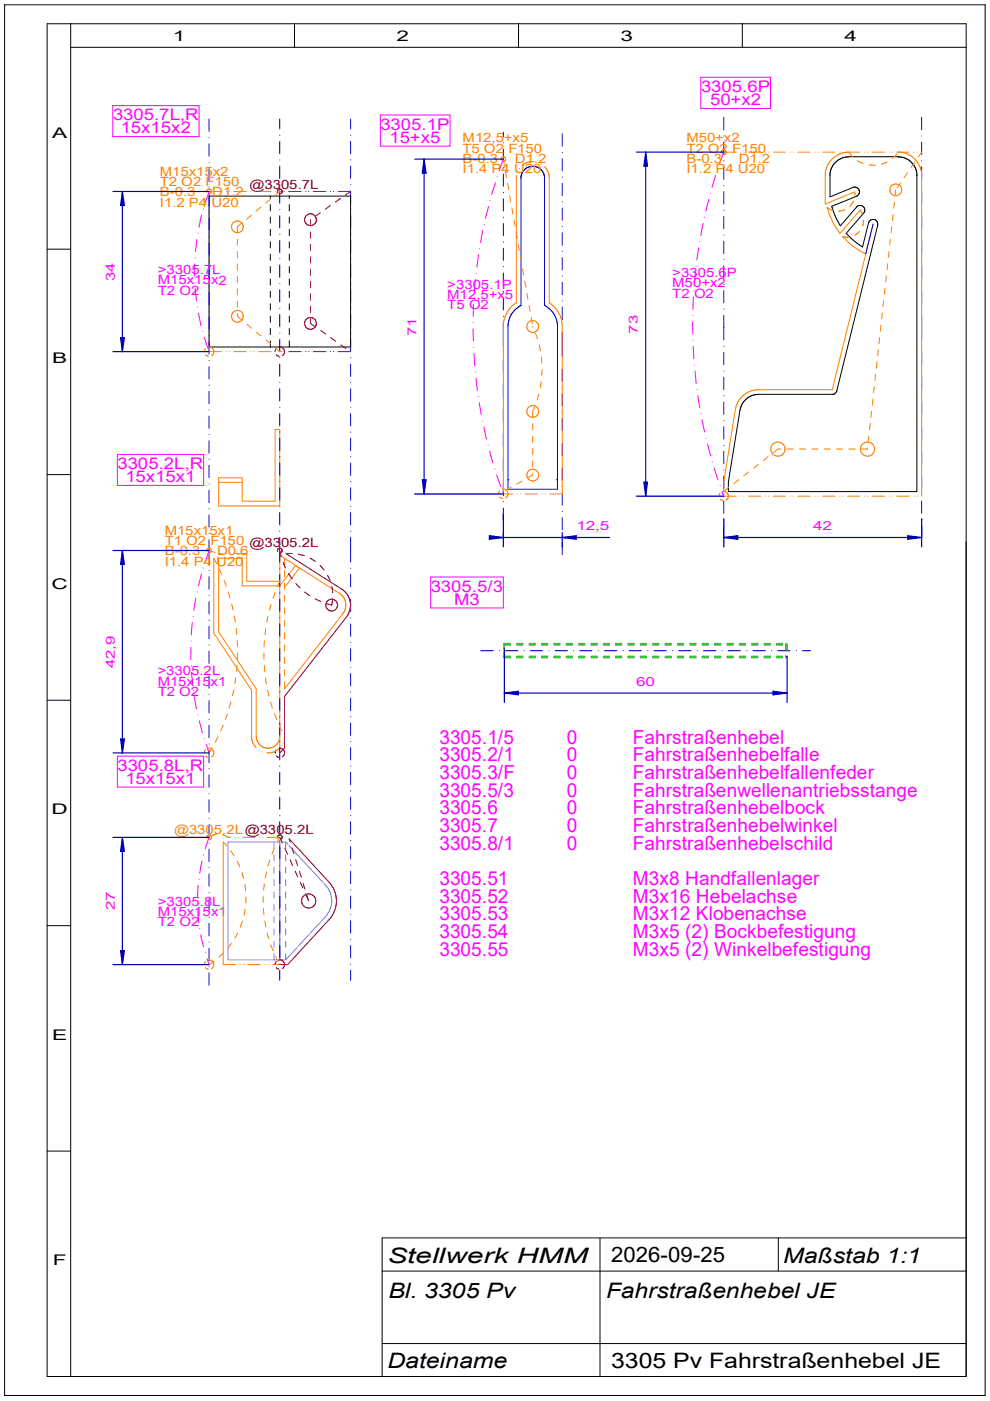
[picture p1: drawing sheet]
<svg xmlns="http://www.w3.org/2000/svg" width="210mm" height="297mm" viewBox="0 0 210 297" stroke-linecap="round" stroke-linejoin="round" font-family="sans-serif">
<g fill="none" stroke="#000" stroke-width=".21">
<path d="M1 1h207.9v294.9h-207.9zM10 5h194.9v286.8h-194.9zM15 10h189.9M15 5v286.8M62.4 5v5M109.9 5v5M157.4 5v5M190.4 33.2a4.1 4.1 0 0 1 4 3.6v67.4h-40v-2l2.5-15.2a4.1 4.1 0 0 1 3.8-3.4h15.9l.6-.4 8.9-35.4a1 1 0 0 0-.7-1.3 1 1 0 0 0-1.3 .8l-1.2 5.1-2.1-1.5-1.4-1.4 3.7-4.3a.99 .99 0 0 0-.1-1.4 .99 .99 0 0 0-1.4 .1l-3.4 4-1-1.8-.8-2.4 5.2-2.1a1.01 1.01 0 0 0 .5-1.3 1.01 1.01 0 0 0-1.3-.5l-4.8 1.9v-4.9a4.1 4.1 0 0 1 4-3.6h10.5M194.4 37.3h.1M10 52.8h5M44.3 41.6h30v32h-30zM57.3 41.6v.5"/>
<path d="M57.3 43.4v1.3M57.3 46v1.3M57.3 48.6v1.4M57.3 51.3v1.3M57.3 53.9v1.3M57.3 56.5v1.3M57.3 59.1v1.4M61.3 41.6v.5M61.3 43.4v1.3M61.3 46v1.3M61.3 48.6v1.4M61.3 51.3v1.3"/>
<path d="M61.3 53.9v1.3M61.3 56.5v1.3M61.3 59.1v1.4M57.3 61.8v1.3M57.3 64.4v1.3M57.3 67v1.3M57.3 69.6v1.4M57.3 72.3v1.3M61.3 61.8v1.3M61.3 64.4v1.3M61.3 67v1.3M61.3 69.6v1.4"/>
<path d="M61.3 72.3v1.3M10 100.6h5M10 148.5h5M10 196.3h5M10 244.1h5M81 269.5h123.9M127.2 262.5v29.3M165 262.5v7M204.9 262.5h-123.9v29.3M81 284.9h123.9"/>
</g>
<g fill="none" stroke="#f0f" stroke-width=".21">
<path d="M148.6 16.4h14.8v6.6h-14.8zM23.9 22.4h18.3v6.6h-18.3zM80.6 24.4h14.8v6.6h-14.8zM105 38.7l-.7 2.5M105.4 37.5h.1M106.7 33.7l-.9 2.5M151.7 37.2l-.7 2.5M152.1 36h.1M153.5 32.3l-.9 2.4M41.3 56v2.6M41.3 59.9h.1M41.4 54.7h.1"/>
<path d="M41.7 50.8l-.3 2.5M42 49.4h.1M42.8 45.6l-.6 2.5M43.1 44.3h.1M44.3 40.6l-.8 2.5M100.8 59.2l-.2 2.6M100.9 58h.1M101.5 54l-.4 2.6M101.6 52.7h.1M102.4 48.9l-.5 2.5M102.7 47.6h.1M103.6 43.8l-.6 2.5"/>
<path d="M103.9 42.5h.1M147.4 57.7l-.2 2.6M147.6 56.4h.1M148.1 52.5l-.4 2.6M148.3 51.2h.1M149.1 47.4l-.5 2.6M149.4 46.1h.1M150.3 42.2l-.7 2.6M150.6 41h.1M41.4 61.2l.3 2.6M41.9 65.1h.1M42.1 66.4l.5 2.6"/>
<path d="M43 70.2h.1M43.3 71.5l.9 2.5M100.3 69.7l.1 2.6M100.3 68.4h.1M100.4 64.5l-.1 2.6M100.4 73.7h.1M100.5 63.2h.1M100.5 75l.2 2.6M100.8 78.9h.1M146.9 68.2v2.6M146.9 66.9h.1M146.9 72.1h.1"/>
<path d="M147 73.4l.1 2.7M147 62.9l-.1 2.7M147.1 61.6h.1M147.2 77.4h.1M147.4 78.7l.2 2.6M24.9 96.4h18.3v6.5h-18.3zM100.9 80.2l.3 2.6M101.4 84.1h.1M101.6 85.4l.5 2.6M102.3 89.3h.1M102.6 90.6l.6 2.5M103.5 94.4h.1"/>
<path d="M103.8 95.6l.7 2.6M104.9 99.4h.1M147.8 82.6h.1M148 83.9l.4 2.6M148.6 87.8h.1M148.9 89.1l.5 2.5M149.7 92.9h.1M150 94.1l.7 2.6M151 98h.1M151.4 99.2l.8 2.5M44.3 116.7l-.8 2.5M105.3 100.7l.9 2.5"/>
<path d="M106.6 104.4h.1M152.7 103h.1M153.1 104.2l.4 1M40.5 137.2v2.7M40.5 135.9h.1M40.8 132l-.2 2.6M40.9 130.7h.1M41.5 126.8l-.4 2.6M41.8 125.5h.1M42.7 121.7l-.6 2.5M43.1 120.4h.1M91.3 122.3h15.4v6.6h-15.4z"/>
<path d="M40.6 141.2h.1M40.6 142.5l.3 2.6M41 146.4h.1M41.2 147.7l.5 2.6M42 151.6h.1M42.2 152.8l.7 2.6M43.3 156.6h.1M43.7 157.9l.6 1.7M24.9 160.3h18.3v6.6h-18.3zM44.3 177.5l-.8 2.5M41.9 191.6h.1M42 193l.2 2.6"/>
<path d="M42 187.7l-.1 2.7M42.2 186.4h.1M42.3 196.9h.1M42.6 198.2l.5 2.5M42.8 182.5l-.5 2.6M43.1 181.3h.1M43.5 202h.1M43.9 203.2l.4 1.3"/>
</g>
<g fill="none" stroke="#00f" stroke-width=".21">
<path d="M44.3 25.2v2.7M44.3 30.5v2.6M44.3 35.7v2.7M44.3 39.7h.1M44.3 34.4h.1M44.3 29.2h.1M59.3 39.2h.1M59.3 33.9h.1M59.3 28.7h.1M59.3 25.2v2.1M59.3 30v2.6M59.3 35.2v2.6"/>
<path d="M74.3 25.2v2.1M74.3 30v2.6M74.3 35.2v2.6M74.3 39.2h.1M74.3 33.9h.1M74.3 28.7h.1M106.7 28v1M106.7 31.6v2.6M106.7 36.9v2.6M106.7 35.6h.1M106.7 30.3h.1M111.3 35.9l1.3-.6 1.1 .1a2.31 2.31 0 0 1 1.7 1.7v27.7l.8 .4 1.1 1.1 .7 1.6 .2 .9v34.9h-10.5v-34.7a5.2 5.2 0 0 1 2.7-4.2v-27.3l.2-.5z"/>
<path d="M115.4 37.8h.1M119.2 28.4v2.6M119.2 33.6v2.6M119.2 38.9v2.6M119.2 37.5h.1M119.2 32.3h.1M153.5 39.3h.1M153.5 34.1h.1M153.5 28.8h.1M153.5 24.9v2.6M153.5 30.1v2.7M153.5 35.4v2.6"/>
<path d="M195.4 24.9v2.6M195.4 30.1v2.7M195.4 35.4v2.6M195.4 39.3h.1M195.4 34.1h.1M195.4 28.8h.1M44.3 41v2.6M44.3 46.2v2.7M44.3 51.5v2.6M44.3 56.7v2.7M44.3 55.4h.1M44.3 50.2h.1"/>
<path d="M44.3 44.9h.1M59.3 54.9h.1M59.3 49.7h.1M59.3 44.4h.1M59.3 40.5v2.6M59.3 45.7v2.6M59.3 51v2.6M59.3 56.2v2.6M74.3 40.5v2.6M74.3 45.7v2.6M74.3 51v2.6M74.3 56.2v2.6"/>
<path d="M74.3 54.9h.1M74.3 49.7h.1M74.3 44.4h.1M106.7 42.1v2.6M106.7 47.4v2.6M106.7 52.6v2.6M106.7 57.9v2.6M106.7 56.6h.1M106.7 51.3h.1M106.7 46.1h.1M106.7 40.8h.1M119.2 44.1v2.6"/>
<path d="M119.2 49.4v2.6M119.2 54.6v2.6M119.2 59.9v2.6M119.2 58.5h.1M119.2 53.3h.1M119.2 48h.1M119.2 42.8h.1M153.5 55h.1M153.5 49.8h.1M153.5 44.6h.1M153.5 40.6v2.7M153.5 45.9v2.6"/>
<path d="M153.5 51.1v2.7M153.5 56.3v2.7M185.1 47.5l-1.5 6.3M195.4 40.6v2.7M195.4 45.9v2.6M195.4 51.1v2.7M195.4 56.3v2.7M195.4 55h.1M195.4 49.8h.1M195.4 44.6h.1M44.3 62v2.6M44.3 67.2v2.6"/>
<path d="M44.3 72.5v2.6M44.3 77.7v2.6M44.3 76.4h.1M44.3 71.2h.1M44.3 65.9h.1M44.3 60.7h.1M59.3 75.9h.1M59.3 70.6h.1M59.3 65.4h.1M59.3 60.1h.1M59.3 61.4v2.6M59.3 66.7v2.6"/>
<path d="M59.3 71.9v2.6M59.3 77.2v2.6M74.3 61.4v2.6M74.3 66.7v2.6M74.3 71.9v2.6M74.3 77.2v2.6M74.3 75.9h.1M74.3 70.6h.1M74.3 65.4h.1M74.3 60.1h.1M106.7 63.1v2.6M106.7 68.4v5.2"/>
<path d="M106.7 76.2v2.7M106.7 67.1h.1M106.7 61.8h.1M106.7 74.9h.1M110.4 64.8h.1M119.2 65.1v2.6M119.2 70.4v5.2M119.2 78.2v2.7M119.2 69h.1M119.2 63.8h.1M119.2 76.9h.1M153.5 65.5h.1"/>
<path d="M153.5 60.3h.1M153.5 73.4h.1M153.5 78.7h.1M153.5 61.6v2.6M153.5 66.8v5.3M153.5 74.7v2.6M153.5 80v2.6M195.4 61.6v2.6M195.4 66.8v5.3M195.4 74.7v2.6M195.4 80v2.6M195.4 65.5h.1"/>
<path d="M195.4 60.3h.1M195.4 73.4h.1M195.4 78.7h.1M44.3 83v2.6M44.3 88.2v2.6M44.3 93.5v2.6M44.3 97.4h.1M44.3 98.7v2.6M44.3 92.2h.1M44.3 86.9h.1M44.3 81.7h.1M59.3 96.9h.1"/>
<path d="M59.3 91.6h.1M59.3 86.4h.1M59.3 81.1h.1M59.3 82.4v2.6M59.3 87.7v2.6M59.3 92.9v2.6M59.3 98.2v2.6M74.3 82.4v2.6M74.3 87.7v2.6M74.3 92.9v2.6M74.3 98.2v2.6M74.3 96.9h.1"/>
<path d="M74.3 91.6h.1M74.3 86.4h.1M74.3 81.1h.1M106.7 81.5v2.6M106.7 86.7v2.7M106.7 92v2.6M106.7 97.2v2.7M106.7 80.2h.1M106.7 85.4h.1M106.7 90.7h.1M106.7 95.9h.1M119.2 83.5v2.6"/>
<path d="M119.2 88.7v2.7M119.2 94v2.6M119.2 99.2v2.7M119.2 82.2h.1M119.2 87.4h.1M119.2 92.7h.1M119.2 97.9h.1M153.5 83.9h.1M153.5 89.2h.1M153.5 94.4h.1M153.5 99.7h.1M153.5 85.2v2.6"/>
<path d="M153.5 90.5v2.6M153.5 95.7v2.6M195.4 85.2v2.6M195.4 90.5v2.6M195.4 95.7v2.6M195.4 83.9h.1M195.4 89.2h.1M195.4 94.4h.1M195.4 99.7h.1M44.3 103.9v2.7M44.3 109.2v2.6M44.3 114.4v5.3"/>
<path d="M44.3 113.1h.1M44.3 107.9h.1M44.3 102.6h.1M59.3 112.6h.1M59.3 107.4h.1M59.3 102.1h.1M59.3 103.4v2.6M59.3 108.7v2.6M59.3 113.9v5.3M74.3 103.4v2.6M74.3 108.7v2.6M74.3 113.9v5.3"/>
<path d="M74.3 112.6h.1M74.3 107.4h.1M74.3 102.1h.1M106.7 102.4v2.7M106.7 107.7v2.6M106.7 112.9v1.1M106.7 101.1h.1M106.7 106.4h.1M106.7 111.6h.1M107.7 101.7h.2M117.9 101.7h.3M119.2 104.5v2.6"/>
<path d="M119.2 109.7v2.7M119.2 115v2.6M119.2 103.2h.1M119.2 108.4h.1M119.2 113.7h.1M153.5 104.9h.1M153.5 110.2h.1M153.5 101v2.6M153.5 106.2v2.6M153.5 111.5v2.6M195.4 101v2.6M195.4 106.2v2.6"/>
<path d="M195.4 111.5v2.6M195.4 104.9h.1M195.4 110.2h.1M44.3 122.3v2.6M44.3 127.5v2.7M44.3 132.8v2.6M44.3 138v2.7M44.3 121h.1M44.3 126.2h.1M44.3 131.5h.1M44.3 136.7h.1M59.3 120.5h.1"/>
<path d="M59.3 125.7h.1M59.3 131h.1M59.3 136.2h.1M59.3 121.8v2.6M59.3 127v2.7M59.3 132.3v2.6M59.3 137.5v2.7M74.3 121.8v2.6M74.3 127v2.7M74.3 132.3v2.6M74.3 137.5v2.7M74.3 120.5h.1"/>
<path d="M74.3 125.7h.1M74.3 131h.1M74.3 136.2h.1M101.9 138h2.7M105.9 138h.1M107.2 138h2.6M111.1 138h.1M112.4 138h2.7M116.4 138h.1M117.7 138h2.6M121.6 138h.1M122.9 138h2.6"/>
<path d="M126.8 138h.1M128.1 138h2.7M132.1 138h.1M133.4 138h2.6M137.3 138h.1M138.6 138h2.7M142.6 138h.1M143.9 138h2.6M147.8 138h.1M149.1 138h2.7M153.1 138h.1M154.4 138h2.6"/>
<path d="M158.3 138h.1M159.6 138h2.7M163.6 138h.1M164.9 138h2.6M168.8 138h.1M170.1 138h1.8M44.3 143.3v2.6M44.3 148.5v2.7M44.3 153.8v2.6M44.3 159v2.7M44.3 142h.1M44.3 147.2h.1"/>
<path d="M44.3 152.5h.1M44.3 157.7h.1M59.3 141.5h.1M59.3 146.7h.1M59.3 152h.1M59.3 157.2h.1M59.3 142.8v2.6M59.3 148v2.7M59.3 153.3v2.6M59.3 158.5v2.6M74.3 142.8v2.6M74.3 148v2.7"/>
<path d="M74.3 153.3v2.6M74.3 158.5v2.6M74.3 141.5h.1M74.3 146.7h.1M74.3 152h.1M74.3 157.2h.1M44.3 164.3v2.6M44.3 169.5v2.7M44.3 174.8v2.6M44.3 163h.1M44.3 168.2h.1M44.3 173.5h.1"/>
<path d="M44.3 178.7h.1M59.3 162.4h.1M59.3 167.7h.1M59.3 172.9h.1M59.3 178.2h.1M59.3 163.7v2.7M59.3 169v2.6M59.3 174.2v2.7M59.3 179.5v2.6M74.3 163.7v2.7M74.3 169v2.6M74.3 174.2v2.7"/>
<path d="M74.3 179.5v2.6M74.3 162.4h.1M74.3 167.7h.1M74.3 172.9h.1M74.3 178.2h.1M44.3 180v2.7M44.3 185.3v2.6M44.3 190.5v2.7M44.3 195.8v2.6M44.3 184h.1M44.3 189.2h.1M44.3 194.5h.1"/>
<path d="M44.3 199.7h.1M59.3 183.4h.1M59.3 188.7h.1M59.3 193.9h.1M59.3 199.2h.1M59.3 184.7v2.7M59.3 190v2.6M59.3 195.2v2.7M74.3 184.7v2.7M74.3 190v2.6M74.3 195.2v2.7M74.3 183.4h.1"/>
<path d="M74.3 188.7h.1M74.3 193.9h.1M74.3 199.2h.1M44.3 201v2.7M44.3 206.2v2.7M44.3 204.9h.1M59.3 204.4h.1M59.3 200.5v2.6M59.3 205.7v2.2M74.3 200.5v2.6M74.3 205.7v2.2M74.3 204.4h.1"/>
</g>
<g fill="none" stroke="#ff8000" stroke-width=".21">
<path d="M106.3 33.9l-.1-.2 .2-.3a.43 .43 0 0 1 .7 0l.1 .5-.4 .3M106.3 33.9h.1M106.7 33.7l.2 1.4M107.1 36.3l.3 1.3M107.2 33.6v.1M107.6 38.9l.3 1.3M109.5 37.3v26.9a6.2 6.2 0 0 0-2.8 4.5v35.5M109.8 36.3h.1M110.1 35.7h.1M113.2 34.2l-1.1 .1-1.4 .7M114.2 34.5h.1M114.8 34.8h.1"/>
<path d="M115.5 35.3l.7 1.1 .3 1.1v26.7l1.3 1.1a6.2 6.2 0 0 1 1.4 3.7v35.7h-2.6M153 32.1v.3M153 32.4h.1M153 32a.52 .52 0 0 1 .5-.2 .52 .52 0 0 1 .4 .3v.3l-.4 .3M153 32v.1M153.5 32.3h2.6M157.1 32.3h.1M157.7 32.3h.1M158.7 32.3h2.6M162.3 32.3h.1M162.9 32.3h.1M164 32.3h2.5"/>
<path d="M167.6 32.3h.1M168.2 32.3h.1M169.2 32.3h2.6M172.8 32.3h.1M173.4 32.3h.1M174.4 32.3h2.6M178.1 32.3h.1M178.7 32.3h.1M180 32.3l.8 1M181.8 34.1l1.2 .5M182.3 32.3h-2.9a4.8 4.8 0 0 0-4.1 3l-.3 1.6v6.4l6.2-2.6 .1 .7M183.3 32.3h.1"/>
<path d="M183.9 32.3h.1M184.3 35h1.3M184.9 32.3h2.6M188 34.4l-1.1 .4M188.1 34.3l-.1 .1M188.6 32.3h.1M189.2 32.3h.1M190.1 32.7l-.9 .9M190.2 32.3h2.6M190.8 32.3h.2M191 38.7l-.8 1.1M191.2 32.3a5.1 5.1 0 0 1 4.2 4.6v68.3"/>
<path d="M192.4 36.6l-.7 1.1M193.8 32.3h.1M193.9 34.4l-.7 1.1M194.4 32.3h.1M195.4 37.3h.1M195.4 32.3l-.7 1M43.9 40.8a.52 .52 0 0 1 .3-.7 .52 .52 0 0 1 .6 .3l-.1 .5-.2 .2M44.3 40.6h2.6M44.4 41.1h.1M48 40.6h.1M48.6 40.6h.1M49.6 40.6h2.6"/>
<path d="M50.3 50.7v1.3M50.3 53.3v1.4M50.3 56v1.3M50.3 58.6v1.3M51.3 47.3l-1 .8v1.3M51.6 48.1h.1M53.2 40.6h.1M53.3 45.6l-1 .9M53.8 40.6h.1M54.8 40.6h2.6M55.3 43.9l-1 .9M57.3 42.2l-1 .9"/>
<path d="M58.4 40.6h.1M59.1 40.6h.1M59.3 40.6l-1 .8M108.1 41.5l.2 1.3M108.5 44.1l.3 1.3M109 46.7l.2 1.3M109.4 49.2l.3 1.3M109.9 51.9l.2 1.2M110.4 54.4l.2 1.3M110.8 57l.2 1.3M111.3 59.6l.2 1.3M176.6 44.6l-1.2-.6a15.7 15.7 0 0 0 2.7 5.5l4.3-5 .4 .9"/>
<path d="M179.1 44.4l-1.3 .4M180 50.2h-1.4a14.6 14.6 0 0 0 5 3.6M180.9 42.6l-.6 1.1M182.2 49.1l-1 .8M183.1 46.7l-.2 1.2M185.1 47.5l-8.7 35.1h-16.1l-1 .2-1.1 .6a4.9 4.9 0 0 0-2.3 3.4l-2.4 15.3v2.1M187.9 58.5l-.1 1.3M188.2 55.9l-.1 1.3M188.5 53.3l-.2 1.3M188.8 50.7l-.2 1.3M189.1 48.1l-.2 1.3M189.4 45.5l-.2 1.3"/>
<path d="M189.7 42.8l-.2 1.4M189.9 40.3l-.1 1.3M191.2 40.3h.1M43.6 73.9l-.3 .7M43.6 75.2l.6 .4M44.2 73.6a1.01 1.01 0 0 1 1.1 .6 1.01 1.01 0 0 1-.5 1.2M44.3 74.5h2.6M48 74.5h.1M48.6 74.5h.1M49.6 74.5h2.6M50.3 61.2v1.3M50.3 63.8v1.4"/>
<path d="M50.3 66.5v.6l1.1 .8M51.6 67.1h.1M52.4 68.7l.9 .9M53.2 74.5h.1M53.8 74.5h.1M54.4 70.4l1 .8M54.8 74.5h2.6M56.4 72.1l1 .8M58.4 73.8l.9 .7M58.4 74.5h.1M59.1 74.5h.1M111.7 62.2l.2 1.3"/>
<path d="M112.2 64.8l.2 1.2M112.6 67.4l.3 1.2M112.9 69.2l.1 .2M113.5 70.6l.5 1.2M114.3 73.1l.3 1.3M114.8 75.7l.1 1.3M114.9 78.3v1.3M185.6 79.4l-.1 1.3M185.9 76.7l-.1 1.4M186.2 74.2l-.1 1.2M186.5 71.5l-.1 1.4M186.8 68.9l-.2 1.3"/>
<path d="M187.1 66.3l-.2 1.3M187.4 63.7l-.2 1.3M187.6 61.1l-.1 1.3M112.9 89.8v1.3M112.9 92.5v1.3M112.9 95.1v1.3M112.9 97.7v1.3M113.5 86l-.6 1.2v1.3M114.3 83.5l-.4 1.3M114.8 80.9l-.2 1.4M160.8 98.5l-1 .8M162.9 96.8l-1.1 .9"/>
<path d="M165.6 95.2h-.7l-1 .8M166.5 95.2h.1M166.9 95.2h1.3M169.5 95.2h1.3M172.1 95.2h1.3M174.8 95.2h1.3M177.4 95.2h1.3M180 95.2h1.3M183.9 95v.2h-1.3M184.2 92.4l-.1 1.3M184.5 89.8l-.1 1.3M184.8 87.2l-.1 1.3"/>
<path d="M185.1 84.6l-.1 1.3M185.4 82l-.2 1.3M185.4 95.2h.1M43.9 116.9a.5 .5 0 0 1 .3-.7 .5 .5 0 0 1 .6 .3v.4l-.3 .3M44.3 116.7l1.3 .4M44.5 117.2h-.1M45.9 119.5l-.6-1.1v15.8l8 12.1v10.2l.3 1.1 .7 .9M46.4 101.3h5v5h6.9v-15.2h1v16.2h-12.9zM46.4 102.3h5M46.4 117.3h.7M48 117.3h.1M48.7 117.3h.1"/>
<path d="M49.7 117.3h2.6v5.9h7l-.5 1.2M60.3 118.4v1.3M106 104.1l-.3 .3v.3M106 105.4l.6 .3M106.6 103.7a1.01 1.01 0 0 1 1 .7 1.01 1.01 0 0 1-.4 1.2M106.7 104.7h2M108.4 103.3l-1.2 .6M109.7 104.7h.1M110.4 104.7h.1M110.7 102l-1.2 .7M111.3 104.7h2.7M112.9 100.3v.4l-1.1 .6"/>
<path d="M114.9 104.7h.1M115.6 104.7h.1M152.7 104.6h.1M152.7 104.6l-.3 .6M152.7 105.9l.6 .3M153.2 104.2a.99 .99 0 0 1 1.2 .6 .99 .99 0 0 1-.4 1.2M153.5 105.2h2.6M154.6 103.3l-1 .8M156.7 101.7l-1.1 .8M157.1 105.2h.1M157.7 105.2h.1M158.7 105.2h2.6"/>
<path d="M158.7 100.1l-1 .8M162.3 105.2h.1M162.9 105.2h.1M164 105.2h2.5M167.6 105.2h.1M168.2 105.2h.1M169.2 105.2h2.6M172.8 105.2h.1M173.4 105.2h.1M174.4 105.2h2.6M178.1 105.2h.1M178.7 105.2h.1"/>
<path d="M179.7 105.2h2.6M183.3 105.2h.1M183.9 105.2h.1M184.9 105.2h2.6M188.6 105.2h.1M189.2 105.2h.1M190.2 105.2h2.6M193.8 105.2h.1M194.4 105.2h.1M46.5 120.6l.5 1.2M47.5 123.1l.5 1.2M48.4 125.5l.4 1.3"/>
<path d="M49.1 128.1l.3 1.2M49.7 130.6l.2 1.3M50.1 133.2l.1 1.3M50.3 135.8v1.3M50.3 139.7h.1M50.4 138.4l-.1 1.3M56 138.5v1.3M56 135.8v1.4M56.3 133.3l-.1 1.2M56.8 130.7l-.2 1.3M57.5 128.1l-.4 1.3M58.3 125.6l-.4 1.3"/>
<path d="M60.3 124.5l3.2-4-.8-.6-3.4 4.3h-7.9v-5.8h-5v15.5l7.9 12.1 .1 10.7 .5 1 .7 .6 .9 .3h.7a2.46 2.46 0 0 0 1.8-1.2l.3-.9M60.3 121v1.3M60.3 123.6v1.3M60.3 126.2v1.3M60.3 128.9v1.3M60.3 131.5v1.3M60.3 134.1v1.3M60.3 136.7v1.3M60.3 139.4v1.3M43.6 159l-.2 .6M44.2 158.7a.98 .98 0 0 1 1.1 .6 .98 .98 0 0 1-.5 1.2M45 158.5l-.7 1.1"/>
<path d="M46.2 156.2l-.6 1.2M47.3 153.8l-.5 1.2M48.2 151.3l-.4 1.3M49 148.8l-.4 1.3M49.6 146.3l-.3 1.2M50 143.7l-.2 1.2M50.2 141.1v1.3M54.3 156.1h.1M55 159.1h.1M55.6 159.4h.1M56 141.1l.1 1.3M56.3 143.7l.2 1.3"/>
<path d="M56.7 146.3l.3 1.3M57.4 148.8l.3 1.3M58.2 151.3l.5 1.3M59 158.9l-1.2 .6-1.2 .1M59 158.8v.1M59.2 153.8l.5 1.1M59.7 158.1h.1M60 157.6h.1M60.3 146l12.4-16a2.78 2.78 0 0 0 .3-3l-.9-1.1-12.8-8.2v40.9M60.3 142v1.3M60.3 144.6v1.3M60.4 156.1l-.1 .5"/>
<path d="M43.6 160.3l.6 .3M43.8 177.5a.59 .59 0 0 1 .7-.5l.3 .4v.4l-.3 .2M43.8 177.5l.1 .1M43.9 177.6v.1M44.4 178h.1M45.8 176.9l-1.2 .4M47.2 177l1.1 .5h.6M48.1 179.4l-.8-.9v26h2.7M49.8 177.5h.1M50.5 177.5h.1M51.5 177.5h2.6M55.1 177.5h.1"/>
<path d="M55.7 177.5h.1M56.7 177.5h2.7M58.2 179.9l-.5 1.2M59.3 177.5l-.6 1.2M48.9 180.4l.8 1M50.3 182.6l.5 1.2M50.4 197.8l-.6 1.1M51.3 185l.3 1.3M51.4 195.3l-.5 1.3M51.9 187.6l.2 1.2M52 192.8l-.3 1.3M52.2 190.2l-.1 1.3"/>
<path d="M55.8 190v1.3M55.8 192.7l.2 1.3M56 187.4l-.1 1.3M56.1 195.3l.2 1.3M56.5 184.8l-.3 1.3M56.6 197.8l.4 1.3M57.2 182.3l-.3 1.3M43.6 203.9l-.2 .6M43.6 205.1l.6 .4M44.2 203.5a.98 .98 0 0 1 1.1 .7 .98 .98 0 0 1-.5 1.2M45.4 203.7l-1.1 .8M47.4 202.1l-1 .8"/>
<path d="M49.1 200l-.8 1.1M50.9 204.5h.1M51.6 204.5h.1M52.6 204.5h2.6M56.2 204.5h.1M56.9 204.5h.1M57.4 200.3l.5 1.2M57.8 204.5h1.5M57.9 201.5h.1M58.4 202.8l.6 1.1"/>
<circle cx="50.3" cy="48.1" r="1.25"/>
<circle cx="189.9" cy="40.3" r="1.25"/>
<circle cx="50.3" cy="67.1" r="1.25"/>
<circle cx="112.9" cy="69.2" r="1.25"/>
<circle cx="113" cy="87.2" r="1.25"/>
<circle cx="164.9" cy="95.2" r="1.5"/>
<circle cx="183.9" cy="95.2" r="1.5"/>
<circle cx="113" cy="100.7" r="1.25"/>
</g>
<g fill="none" stroke="#8080ff" stroke-width=".21">
<path d="M48.3 178.5h12.3l8.4 9.2 .9 1.3 .4 1.2v1.2l-.2 1.1-.6 1.2-8.9 9.8h-12.3zM58.1 178.6v1.3M59.3 178.5v25M60.6 178.6v1.3M58.1 181.2v1.3M58.1 183.9v1.3M58.1 186.5v1.3M58.1 189.1v1.3M58.1 191.7v1.3M58.1 194.4v1.2M58.1 196.9v1.3M58.1 199.6v1.3"/>
<path d="M60.6 181.2v1.3M60.6 183.9v1.3M60.6 186.5v1.3M60.6 189.1v1.3M60.6 191.7v1.3M60.6 194.4v1.2M60.6 196.9v1.3M60.6 199.6v1.3M58.1 202.2v1.3M60.6 202.2v1.3"/>
</g>
<g fill="none" stroke="#800000" stroke-width=".21">
<path d="M58.8 40.8l.2-.6 .6-.1 .2 .3v.3l-.4 .4M59.6 40.6h.1M60.2 40.6h.1M61.2 40.6h2.6M64.8 40.6h.1M65.4 40.6h.1M65.8 46.6v1.3M65.8 49.2v1.3M65.8 51.8v1.3M65.8 54.4v1.4M65.8 57.1v1.3M65.8 59.7v1.3"/>
<path d="M66.5 40.6h2.6M67.1 46.6h.1M67.9 45.1l-1.1 .8M70 43.6l-1 .8M70.1 40.6h.1M70.7 40.6h.1M71.7 40.6h2.6l-1.1 .8M72.2 42.1l-1.1 .7M58.5 73.9l-.2 .7M58.6 75.2l.6 .4M59.1 73.6a1.02 1.02 0 0 1 1.2 .6 1.02 1.02 0 0 1-.4 1.2M59.6 74.5h.1"/>
<path d="M60.2 74.5h.1M61.2 74.5h2.6M64.8 74.5h.1M65.4 74.5h.1M65.8 62.3v1.3M65.8 64.9v1.4M65.8 67.6v1l1.1 .7M66.5 74.5h2.6M67.1 68.6h.1M68 70.1l1 .7M70.1 74.5h.1M70.1 71.6l1.1 .7"/>
<path d="M70.7 74.5h.1M71.7 74.5h2.6M72.3 73.1l1 .8M58.9 116.9l-.1-.4a.5 .5 0 0 1 .5-.3 .5 .5 0 0 1 .5 .3v.4l-.4 .3M59.3 116.7l.3 1.3M60 119.3l.5 1.1M61.9 117.3l-1.2 .1 11.8 7.5a4 4 0 0 1 1.5 4.9l-.5 1-13.2 16.9v10.9l-1 1M63.2 117.5l1.3 .3M65.7 118.3l1.1 .7M67.9 119.8l.8 1.1M61.2 121.6l.7 1.1M61.9 122.7h.1"/>
<path d="M62.7 123.7l.9 1M64.6 125.5l1.1 .8M66.8 127l1.2 .5M69.4 122l.6 1.1M70.4 124.4l.1 1.3M70.5 127l-.2 1.3-1.1-.3M71.6 128.3h.1M58.3 159.6h.1M58.5 159l-.2 .6M59.1 158.7a.99 .99 0 0 1 1.2 .6 .99 .99 0 0 1-.4 1.2M58.6 160.3l.6 .3M59 177.2l-.2 .5"/>
<path d="M59 177.1a.5 .5 0 0 1 .7 .1 .5 .5 0 0 1-.1 .7l-.2 .1M59 177.1v.1M59.3 177.5l.6 1.2M60.4 179.9l.6 1.2M61.5 178.5l-.2-.7 8.6 9.4 .8 1.1a6.7 6.7 0 0 1 .6 3l-.2 1.3-.4 1.1-.8 1.1-8.9 9.7h-1.7M61.9 179.7l.4 1.3M61.5 182.3l.5 1.2M62.6 184.7l.5 1.2M62.7 182.2l.4 1.3M63.5 184.7l.4 1.3M63.7 187.1l.5 1.2M64.3 187.3l.3 1.2"/>
<path d="M64.7 189.5l.6 1.2M65.1 189.8l.3 1.2M66.9 191h.1M58.3 204.5h.1M58.5 203.9l-.2 .6M58.6 205.1l.6 .4M59.1 203.5a.99 .99 0 0 1 1.2 .6 .99 .99 0 0 1-.4 1.3"/>
<circle cx="65.8" cy="46.6" r="1.24"/>
<circle cx="65.8" cy="68.6" r="1.25"/>
<circle cx="70.3" cy="128.3" r="1.26"/>
<circle cx="65.4" cy="191" r="1.5"/>
</g>
<g fill="none" stroke="#00b400" stroke-width=".25">
<path d="M106.9 139.4h.1M106.9 136.7h1.3M106.9 139.1h1.3M107 136.4l-.1 .1M108.2 136.4h-1.3v3h1.3M109.6 136.4h1.3M109.6 139.4h1.3M109.6 136.7h1.3M109.6 139.1h1.3M112.2 136.4h1.3M112.2 139.4h1.3M112.2 136.7h1.3"/>
<path d="M112.2 139.1h1.3M114.8 136.4h1.3M114.8 139.4h1.3M114.8 136.7h1.3M114.8 139.1h1.3M117.4 136.4h1.3M117.4 139.4h1.3M117.4 136.7h1.3M117.4 139.1h1.3M120.1 136.4h1.3M120.1 139.4h1.3M120.1 136.7h1.3"/>
<path d="M120.1 139.1h1.3M122.7 136.4h1.3M122.7 139.4h1.3M122.7 136.7h1.3M122.7 139.1h1.3M125.3 136.4h1.3M125.3 139.4h1.3M125.3 136.7h1.3M125.3 139.1h1.3M127.9 136.4h1.3M127.9 139.4h1.3M127.9 136.7h1.3"/>
<path d="M127.9 139.1h1.3M130.5 136.4h1.3M130.5 139.4h1.3M130.5 136.7h1.3M130.5 139.1h1.3M133.1 136.4h1.4M133.1 139.4h1.4M133.1 136.7h1.4M133.1 139.1h1.4M135.8 136.4h1.3M135.8 139.4h1.3M135.8 136.7h1.3"/>
<path d="M135.8 139.1h1.3M138.4 136.4h1.3M138.4 139.4h1.3M138.4 136.7h1.3M138.4 139.1h1.3M141 136.4h1.3M141 139.4h1.3M141 136.7h1.3M141 139.1h1.3M143.6 136.4h1.3M143.6 139.4h1.3M143.6 136.7h1.3"/>
<path d="M143.6 139.1h1.3M146.3 136.4h1.3M146.3 139.4h1.3M146.3 136.7h1.3M146.3 139.1h1.3M148.9 136.4h1.3M148.9 139.4h1.3M148.9 136.7h1.3M148.9 139.1h1.3M151.5 136.4h1.3M151.5 139.4h1.3M151.5 136.7h1.3"/>
<path d="M151.5 139.1h1.3M154.1 136.4h1.3M154.1 139.4h1.3M154.1 136.7h1.3M154.1 139.1h1.3M156.8 136.4h1.3M156.8 139.4h1.3M156.8 136.7h1.3M156.8 139.1h1.3M159.4 136.4h1.3M159.4 139.4h1.3M159.4 136.7h1.3"/>
<path d="M159.4 139.1h1.3M162 136.4h1.3M162 139.4h1.3M162 136.7h1.3M162 139.1h1.3M164.6 136.4h1.3M164.6 139.4h1.3M164.6 136.7h1.3M164.6 139.1h1.3M166.6 137.8v-1.4l.3 .3v1.3M166.6 139.1v.3l.3-.3"/>
</g>
<path d="M24 40.6h20.3M26 40.6v33.9M24 74.5h20.3" fill="none" stroke="#0000b4" stroke-width=".25"/>
<path d="M26 40.6l.4 3h-.8z" fill="#0000b4"/>
<path d="M26 40.6l.4 3h-.8z" fill="none" stroke="#0000b4" stroke-width=".25"/>
<path d="M25.6 71.6h.8l-.4 2.9z" fill="#0000b4"/>
<path d="M25.6 71.6h.8l-.4 2.9z" fill="none" stroke="#0000b4" stroke-width=".25"/>
<g fill="#fff">
<path d="M22 55.5h3v4.1z"/>
<path d="M22 55.5l3 4.1h-3z"/>
</g>
<path d="M24 116.7h20.3M26 116.7v42.9M24 159.6h20.3" fill="none" stroke="#0000b4" stroke-width=".25"/>
<path d="M26 116.7l.4 3h-.8z" fill="#0000b4"/>
<path d="M26 116.7l.4 3h-.8z" fill="none" stroke="#0000b4" stroke-width=".25"/>
<path d="M25.6 156.7h.8l-.4 2.9z" fill="#0000b4"/>
<path d="M25.6 156.7h.8l-.4 2.9z" fill="none" stroke="#0000b4" stroke-width=".25"/>
<g fill="#fff">
<path d="M22 134.7h3v7z"/>
<path d="M22 134.7l3 7h-3z"/>
</g>
<path d="M24 177.5h20.3M26 177.5v27M24 204.5h20.3" fill="none" stroke="#0000b4" stroke-width=".25"/>
<path d="M26 177.5l.4 3h-.8z" fill="#0000b4"/>
<path d="M26 177.5l.4 3h-.8z" fill="none" stroke="#0000b4" stroke-width=".25"/>
<path d="M25.6 201.5h.8l-.4 3z" fill="#0000b4"/>
<path d="M25.6 201.5h.8l-.4 3z" fill="none" stroke="#0000b4" stroke-width=".25"/>
<g fill="#fff">
<path d="M22 189h3v4z"/>
<path d="M22 189l3 4h-3z"/>
</g>
<path d="M87.9 33.7h18.8M89.9 33.7v71M87.9 104.7h18.8" fill="none" stroke="#0000b4" stroke-width=".25"/>
<path d="M89.9 33.7l.4 3h-.8z" fill="#0000b4"/>
<path d="M89.9 33.7l.4 3h-.8z" fill="none" stroke="#0000b4" stroke-width=".25"/>
<path d="M89.5 101.7h.8l-.4 3z" fill="#0000b4"/>
<path d="M89.5 101.7h.8l-.4 3z" fill="none" stroke="#0000b4" stroke-width=".25"/>
<g fill="#fff">
<path d="M85.9 67.2h3v4z"/>
<path d="M85.9 67.2l3 4h-3z"/>
</g>
<path d="M105.7 114h23.5M106.7 109v7M119.2 112.9v3.1" fill="none" stroke="#0000b4" stroke-width=".25"/>
<path d="M103.8 113.6l2.9 .4-2.9 .3z" fill="#0000b4"/>
<path d="M103.8 113.6l2.9 .4-2.9 .3z" fill="none" stroke="#0000b4" stroke-width=".25"/>
<path d="M119.2 114l3-.4v.7z" fill="#0000b4"/>
<path d="M119.2 114l3-.4v.7z" fill="none" stroke="#0000b4" stroke-width=".25"/>
<g fill="#fff">
<path d="M122.2 112.9l7-2.9v2.9z"/>
<path d="M122.2 110h7l-7 2.9z"/>
</g>
<path d="M153.5 114h41.9M153.5 110v6M195.4 110v6" fill="none" stroke="#0000b4" stroke-width=".25"/>
<path d="M153.5 114l2.9-.4v.7z" fill="#0000b4"/>
<path d="M153.5 114l2.9-.4v.7z" fill="none" stroke="#0000b4" stroke-width=".25"/>
<path d="M192.4 113.6l3 .4-3 .3z" fill="#0000b4"/>
<path d="M192.4 113.6l3 .4-3 .3z" fill="none" stroke="#0000b4" stroke-width=".25"/>
<g fill="#fff">
<path d="M172.4 112.9l4-2.9v2.9z"/>
<path d="M172.4 110h4l-4 2.9z"/>
</g>
<path d="M134.9 32.3h18.6M136.9 32.3v72.9M134.9 105.2h18.6" fill="none" stroke="#0000b4" stroke-width=".25"/>
<path d="M136.9 32.3l.4 2.9h-.8z" fill="#0000b4"/>
<path d="M136.9 32.3l.4 2.9h-.8z" fill="none" stroke="#0000b4" stroke-width=".25"/>
<path d="M136.5 102.2h.8l-.4 3z" fill="#0000b4"/>
<path d="M136.5 102.2h.8l-.4 3z" fill="none" stroke="#0000b4" stroke-width=".25"/>
<g fill="#fff">
<path d="M132.9 66.7h3v4z"/>
<path d="M132.9 66.7l3 4h-3z"/>
</g>
<path d="M106.9 137.5v11.4M166.9 139.1v9.8M106.9 146.9h60" fill="none" stroke="#0000b4" stroke-width=".25"/>
<path d="M106.9 146.9l3-.3v.7z" fill="#0000b4"/>
<path d="M106.9 146.9l3-.3v.7z" fill="none" stroke="#0000b4" stroke-width=".25"/>
<path d="M163.9 146.6l3 .3-3 .4z" fill="#0000b4"/>
<path d="M163.9 146.6l3 .3-3 .4z" fill="none" stroke="#0000b4" stroke-width=".25"/>
<g fill="#fff">
<path d="M134.9 145.9l4-2.9v2.9z"/>
<path d="M134.9 143h4l-4 2.9z"/>
</g>
<g font-size="4.5">
<text x="82.1" y="267.8">Stellwerk HMM</text>
<text x="129.6" y="267.5">2026-09-25</text>
<text x="166.1" y="267.8">Maßstab 1:1</text>
<text x="82.3" y="275.2">Bl. 3305 Pv</text>
<text x="128.5" y="275.2">Fahrstraßenhebel JE</text>
<text x="82.1" y="289.9">Dateiname</text>
<text x="129.6" y="289.9">3305 Pv Fahrstraßenhebel JE</text>
</g>
<g font-size="4.1" fill="#f0f">
<text x="93.2" y="157.6">3305.1/5</text>
<text x="93.2" y="161.4">3305.2/1</text>
<text x="120.2" y="157.6">0</text>
<text x="120.2" y="161.4">0</text>
<text x="134.2" y="157.6">Fahrstraßenhebel</text>
<text x="134.2" y="161.4">Fahrstraßenhebelfalle</text>
<text x="93.2" y="165.1">3305.3/F</text>
<text x="120.2" y="165.1">0</text>
<text x="134.2" y="165.1">Fahrstraßenhebelfallenfeder</text>
<text x="93.2" y="168.9">3305.5/3</text>
<text x="93.2" y="172.6">3305.6</text>
<text x="120.2" y="168.9">0</text>
<text x="120.2" y="172.6">0</text>
<text x="134.2" y="168.9">Fahrstraßenwellenantriebsstange</text>
<text x="134.2" y="172.6">Fahrstraßenhebelbock</text>
<text x="93.2" y="176.4">3305.7</text>
<text x="120.2" y="176.4">0</text>
<text x="134.2" y="176.4">Fahrstraßenhebelwinkel</text>
<text x="93.2" y="180.1">3305.8/1</text>
<text x="120.2" y="180.1">0</text>
<text x="134.2" y="180.1">Fahrstraßenhebelschild</text>
<text x="93.2" y="187.7">3305.51</text>
<text x="93.2" y="191.4">3305.52</text>
<text x="134.2" y="187.7">M3x8 Handfallenlager</text>
<text x="134.2" y="191.4">M3x16 Hebelachse</text>
<text x="93.2" y="195.2">3305.53</text>
<text x="134.2" y="195.2">M3x12 Klobenachse</text>
<text x="93.2" y="198.9">3305.54</text>
<text x="93.2" y="202.6">3305.55</text>
<text x="134.2" y="198.9">M3x5 (2) Bockbefestigung</text>
<text x="134.2" y="202.6">M3x5 (2) Winkelbefestigung</text>
</g>
<g font-size="3.4" fill="#f0f">
<text x="148.6" y="19.5">3305.6P</text>
<text x="150.6" y="22.3">50+x2</text>
<text x="24" y="25.5">3305.7L,R</text>
<text x="25.6" y="28.2">15x15x2</text>
<text x="80.6" y="27.5">3305.1P</text>
<text x="82.6" y="30.2">15+x5</text>
<text x="24.9" y="99.4">3305.2L,R</text>
<text x="26.6" y="102.2">15x15x1</text>
<text x="91.3" y="125.4">3305.5/3</text>
<text x="96.3" y="128.2">M3</text>
<text x="24.9" y="163.4">3305.8L,R</text>
<text x="26.6" y="166.2">15x15x1</text>
</g>
<g font-size="3.1">
<text x="36.6" y="8.6">1</text>
<text x="84.1" y="8.6">2</text>
<text x="131.6" y="8.6">3</text>
<text x="179" y="8.6">4</text>
<text x="11" y="29.2">A</text>
<text x="11" y="77">B</text>
<text x="10.9" y="124.8">C</text>
<text x="10.9" y="172.6">D</text>
<text x="11" y="220.4">E</text>
<text x="11.2" y="268.2">F</text>
</g>
<g font-size="2.7" fill="#ff8000">
<text x="98.1" y="30.1">M12,5+x5</text>
<text x="98.1" y="32.3">T5 O2 F150</text>
<text x="98.1" y="34.5">B-0.3</text>
<text x="109.2" y="34.5">D1.2</text>
<text x="145.5" y="30.1">M50+x2</text>
<text x="145.5" y="32.3">T2 O2 F150</text>
<text x="145.5" y="34.5">B-0.3</text>
<text x="156.6" y="34.5">D1.2</text>
<text x="33.9" y="37.3">M15x15x2</text>
<text x="33.9" y="39.4">T2 O2 F150</text>
<text x="33.9" y="41.6">B-0.3</text>
<text x="45" y="41.6">D1.2</text>
<text x="98.1" y="36.7">I1.4 P4 U20</text>
<text x="145.5" y="36.7">I1.2 P4 U20</text>
<text x="33.9" y="43.8">I1.2 P4 U20</text>
<text x="34.9" y="113.4">M15x15x1</text>
<text x="34.9" y="115.6">T1 O2 F150 @3305.2L</text>
<text x="34.9" y="117.8">B-0.3</text>
<text x="34.9" y="120">I1.4 P4 U20</text>
<text x="46" y="117.8">D0.6</text>
<text x="36.9" y="176.8">@3305.2L@3305.2L</text>
</g>
<text font-size="2.7" fill="#800000" x="52.9" y="40">@3305.7L</text>
<g font-size="2.7" fill="#b400b4">
<text x="24.3" y="59.6" transform="rotate(-90 24.3 59.6)">34</text>
<text x="88.3" y="71.2" transform="rotate(-90 88.3 71.2)">71</text>
<text x="135.3" y="70.7" transform="rotate(-90 135.3 70.7)">73</text>
<text x="122.2" y="112.4">12,5</text>
<text x="172.4" y="112.4">42</text>
<text x="24.3" y="141.7" transform="rotate(-90 24.3 141.7)">42,9</text>
<text x="134.9" y="145.4">60</text>
<text x="24.3" y="193" transform="rotate(-90 24.3 193)">27</text>
</g>
<g font-size="2.7" fill="#f0f">
<text x="33.4" y="58.1">&gt;3305.7</text>
<text x="45" y="58.1">L</text>
<text x="142.5" y="58.7">&gt;3305.6</text>
<text x="154.1" y="58.8">P</text>
<text x="33.4" y="60.3">M15x15</text>
<text x="33.4" y="62.5">T2 O2</text>
<text x="44.7" y="60.3">x2</text>
<text x="94.8" y="63.4">M12,5+x</text>
<text x="94.8" y="61.2">&gt;3305.1P</text>
<text x="94.8" y="65.6">T5 O2</text>
<text x="107.1" y="63.5">5</text>
<text x="142.5" y="60.9">M50+x2</text>
<text x="142.5" y="63.1">T2 O2</text>
<text x="33.4" y="143.2">&gt;3305.2L</text>
<text x="33.4" y="145.4">M15x15x1</text>
<text x="33.4" y="147.6">T2 O2</text>
<text x="33.4" y="196.4">T2 O2</text>
<text x="33.4" y="194.2">M15x15x1</text>
<text x="33.4" y="192">&gt;3305.8</text>
<text x="45" y="192.1">L</text>
</g>
</svg>
